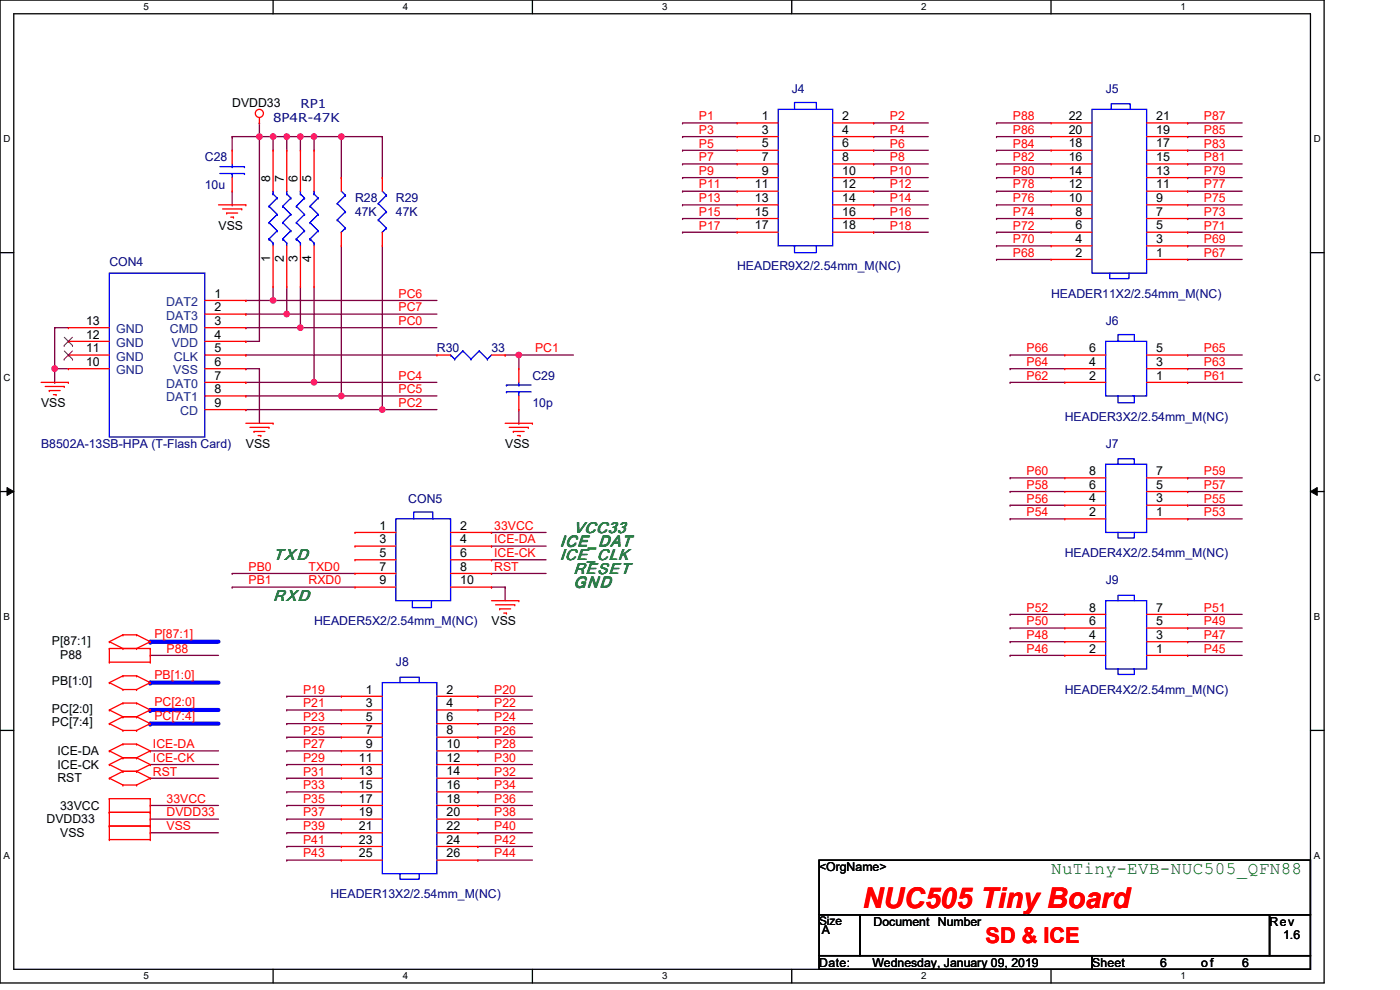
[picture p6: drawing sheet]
<svg xmlns="http://www.w3.org/2000/svg" width="297mm" height="210mm" viewBox="0 0 297 210" stroke-linecap="round" stroke-linejoin="round" font-family="sans-serif">
<path d="M0 0h280.9v208.5h-280.9zM2.9 2.9h275.1v202.7h-275.1z" fill="none" stroke="#000" stroke-width=".28"/>
<g fill="#fff">
<path d="M30.4 .3h1.2v2.3h-1.2z"/>
<path d="M30.4 205.9h1.2v2.3h-1.2z"/>
</g>
<path d="M57.9 0v2.9M57.9 205.6v2.9" fill="none" stroke="#000" stroke-width=".28"/>
<g fill="#fff">
<path d="M85.4 .3h1.2v2.3h-1.2z"/>
<path d="M85.4 205.9h1.2v2.3h-1.2z"/>
</g>
<path d="M112.9 0v2.9M112.9 205.6v2.9" fill="none" stroke="#000" stroke-width=".28"/>
<g fill="#fff">
<path d="M140.4 .3h1.2v2.3h-1.2z"/>
<path d="M140.4 205.9h1.2v2.3h-1.2z"/>
</g>
<path d="M168 0v2.9M168 205.6v2.9" fill="none" stroke="#000" stroke-width=".28"/>
<g fill="#fff">
<path d="M195.5 .3h1.1v2.3h-1.1z"/>
<path d="M195.5 205.9h1.1v2.3h-1.1z"/>
</g>
<path d="M223 0v2.9M223 205.6v2.9" fill="none" stroke="#000" stroke-width=".28"/>
<g fill="#fff">
<path d="M250.5 .3h1.1v2.3h-1.1z"/>
<path d="M250.5 205.9h1.1v2.3h-1.1z"/>
<path d="M.8 28.3h1.5v2.3h-1.5z"/>
<path d="M278.7 28.3h1.5v2.3h-1.5z"/>
<path d="M.8 78.9h1.5v2.3h-1.5z"/>
<path d="M278.7 78.9h1.5v2.3h-1.5z"/>
</g>
<path d="M0 53.6h2.9M278 53.6h2.9" fill="none" stroke="#000" stroke-width=".28"/>
<g fill="#fff">
<path d="M.8 129.6h1.3v2.3h-1.3z"/>
<path d="M278.7 129.6h1.4v2.3h-1.4z"/>
</g>
<path d="M0 104.3h2.9M278 104.3h2.9" fill="none" stroke="#000" stroke-width=".28"/>
<path d="M1.5 103.4l1.4 .9-1.4 .8zM278 104.3l1.4-.9v1.7z" fill="#000"/>
<path d="M1.5 103.4l1.4 .9-1.4 .8zM278 104.3l1.4-.9v1.7z" fill="none" stroke="#000" stroke-width=".21"/>
<g fill="#fff">
<path d="M.7 180.3h1.5v2.3h-1.5z"/>
<path d="M278.7 180.3h1.4v2.3h-1.4z"/>
</g>
<path d="M0 154.9h2.9M278 154.9h2.9" fill="none" stroke="#000" stroke-width=".28"/>
<path d="M52.2 78.2h.1M52.2 75.3h.1M52.2 78.2h2.8M52.2 75.3h40.5M55 78.2h.1M55 78.2v11.6M57.9 63.7h.1M57.9 63.7h34.8" fill="none" stroke="#800040" stroke-width=".28"/>
<circle cx="57.9" cy="63.7" r=".57" fill="#f0f"/>
<circle cx="57.9" cy="63.7" r=".57" fill="none" stroke="#f0f" stroke-width=".28"/>
<path d="M81.1 86.9h.1M81.1 86.9h11.6" fill="none" stroke="#800040" stroke-width=".28"/>
<circle cx="81.1" cy="86.9" r=".57" fill="#f0f"/>
<circle cx="81.1" cy="86.9" r=".57" fill="none" stroke="#f0f" stroke-width=".28"/>
<path d="M63.7 69.5h.1M63.7 69.5h29" fill="none" stroke="#800040" stroke-width=".28"/>
<circle cx="63.7" cy="69.5" r=".57" fill="#f0f"/>
<circle cx="63.7" cy="69.5" r=".57" fill="none" stroke="#f0f" stroke-width=".28"/>
<path d="M60.8 66.6h.1M60.8 66.6h31.9" fill="none" stroke="#800040" stroke-width=".28"/>
<circle cx="60.8" cy="66.6" r=".57" fill="#f0f"/>
<circle cx="60.8" cy="66.6" r=".57" fill="none" stroke="#f0f" stroke-width=".28"/>
<path d="M66.6 81.1h.1M66.6 81.1h26.1" fill="none" stroke="#800040" stroke-width=".28"/>
<circle cx="66.6" cy="81.1" r=".57" fill="#f0f"/>
<circle cx="66.6" cy="81.1" r=".57" fill="none" stroke="#f0f" stroke-width=".28"/>
<path d="M110.1 75.3h.1M110.1 75.3h11.5" fill="none" stroke="#800040" stroke-width=".28"/>
<circle cx="110" cy="75.3" r=".57" fill="#f0f"/>
<circle cx="110" cy="75.3" r=".57" fill="none" stroke="#f0f" stroke-width=".28"/>
<path d="M31.9 150.6h14.5" fill="none" stroke="#00f" stroke-width=".87"/>
<circle cx="31.9" cy="150.6" r=".43" fill="#00f"/>
<path d="M31.9 144.8h14.5" fill="none" stroke="#00f" stroke-width=".87"/>
<circle cx="31.9" cy="144.8" r=".43" fill="#00f"/>
<path d="M31.9 153.5h14.5" fill="none" stroke="#00f" stroke-width=".87"/>
<circle cx="31.9" cy="153.5" r=".43" fill="#00f"/>
<path d="M57.9 29h.1M57.9 29v2.9M63.7 29h.1M63.7 29v2.9M52.2 72.4h.1M52.2 72.4h2.8M31.9 159.3h.1M31.9 159.3h14.5M31.9 176.7h.1M31.9 173.8h.1M31.9 176.7h14.5M31.9 173.8h14.5" fill="none" stroke="#800040" stroke-width=".28"/>
<circle cx="63.7" cy="29" r=".57" fill="#f0f"/>
<circle cx="63.7" cy="29" r=".57" fill="none" stroke="#f0f" stroke-width=".28"/>
<path d="M11.6 69.5h.1M11.6 78.2h.1M11.6 69.5h2.9M11.6 69.5v11.6M11.6 78.2h2.9M11.6 81.1h.1" fill="none" stroke="#800040" stroke-width=".28"/>
<circle cx="11.6" cy="78.2" r=".57" fill="#f0f"/>
<circle cx="11.6" cy="78.2" r=".57" fill="none" stroke="#f0f" stroke-width=".28"/>
<g fill="none" stroke="#800040" stroke-width=".28">
<path d="M72.4 29h8.7M81.1 29h.1M52.2 63.7h.1M52.2 66.6h.1M52.2 69.5h.1M52.2 63.7h5.7M52.2 66.6h8.6M52.2 69.5h11.5M57.9 63.7h.1M57.9 60.8v2.9M60.8 66.6h.1M60.8 60.8v5.8"/>
<path d="M63.7 69.5h.1M63.7 60.8v8.7M66.6 60.8v20.3M52.2 81.1h.1M52.2 81.1h14.4M66.6 81.1h.1M72.4 84h.1M72.4 84h20.3"/>
</g>
<circle cx="72.4" cy="29" r=".57" fill="#f0f"/>
<circle cx="72.4" cy="29" r=".57" fill="none" stroke="#f0f" stroke-width=".28"/>
<path d="M66.6 29h.1M66.6 29h5.8" fill="none" stroke="#800040" stroke-width=".28"/>
<circle cx="66.6" cy="29" r=".57" fill="#f0f"/>
<circle cx="66.6" cy="29" r=".57" fill="none" stroke="#f0f" stroke-width=".28"/>
<path d="M60.8 29h.1M60.8 29h2.9" fill="none" stroke="#800040" stroke-width=".28"/>
<circle cx="60.8" cy="29" r=".57" fill="#f0f"/>
<circle cx="60.8" cy="29" r=".57" fill="none" stroke="#f0f" stroke-width=".28"/>
<path d="M55 29h.1M55 29v43.4" fill="none" stroke="#800040" stroke-width=".28"/>
<circle cx="55" cy="29" r=".57" fill="#f0f"/>
<circle cx="55" cy="29" r=".57" fill="none" stroke="#f0f" stroke-width=".28"/>
<path d="M57.9 29h.1M57.9 29h2.9M66.6 29h.1M66.6 29v2.9M81.1 37.7h.1M81.1 29v8.7" fill="none" stroke="#800040" stroke-width=".28"/>
<circle cx="57.9" cy="29" r=".57" fill="#f0f"/>
<circle cx="57.9" cy="29" r=".57" fill="none" stroke="#f0f" stroke-width=".28"/>
<path d="M55 29h.1M55 26.1h.1M55 29h2.9M55 26.1v2.9M60.8 29h.1M60.8 29v2.9M63.7 29h.1M63.7 29h2.9M72.4 37.7h.1M72.4 29v8.7M72.4 52.2v31.8M72.4 84h.1" fill="none" stroke="#800040" stroke-width=".28"/>
<circle cx="72.4" cy="84" r=".57" fill="#f0f"/>
<circle cx="72.4" cy="84" r=".57" fill="none" stroke="#f0f" stroke-width=".28"/>
<g fill="none" stroke="#800040" stroke-width=".28">
<path d="M49.3 29h.1M49.3 29v2.9M49.3 29h5.7M55 29h.1M49.3 43.5h.1M49.3 40.6v2.9M81.1 52.2v34.7M107.2 75.3h.1M107.2 75.3h2.9M110.1 75.3h.1M110.1 75.3v2.9M52.2 84h.1"/>
<path d="M52.2 86.9h.1M52.2 84h20.2M52.2 86.9h28.9M81.1 86.9h.1M110.1 89.8h.1M110.1 86.9v2.9M104.3 118.7h.1M104.3 115.8h.1M104.3 112.9h.1M104.3 118.7h11.5M104.3 115.8h11.5M104.3 112.9h11.5"/>
<path d="M49.3 124.5h.1M49.3 121.6h.1M49.3 124.5h26M49.3 121.6h26M104.3 124.5h.1M104.3 121.6h.1M104.3 124.5h2.9M104.3 121.6h11.5M107.2 124.5h.1M107.2 124.5v2.9"/>
</g>
<path d="M31.9 136.1h14.5" fill="none" stroke="#00f" stroke-width=".87"/>
<circle cx="31.9" cy="136.1" r=".43" fill="#00f"/>
<g fill="none" stroke="#800040" stroke-width=".28">
<path d="M144.8 26.1h.1M144.8 29h.1M144.8 31.9h.1M144.8 34.8h.1M144.8 37.7h.1M144.8 26.1h11.6M144.8 29h11.6M144.8 31.9h11.6M144.8 34.8h11.6M144.8 37.7h11.6M185.3 26.1h.1M185.3 29h.1"/>
<path d="M185.3 31.9h.1M185.3 34.8h.1M185.3 37.7h.1M185.3 26.1h11.6M185.3 29h11.6M185.3 31.9h11.6M185.3 34.8h11.6M185.3 37.7h11.6M211.4 37.7h.1M211.4 34.8h.1M211.4 31.9h.1M211.4 29h.1"/>
<path d="M211.4 26.1h.1M211.4 26.1h11.6M211.4 29h11.6M211.4 31.9h11.6M211.4 34.8h11.6M211.4 37.7h11.6M251.9 37.7h.1M251.9 34.8h.1M251.9 31.9h.1M251.9 29h.1M251.9 26.1h.1M251.9 26.1h11.6"/>
<path d="M251.9 29h11.6M251.9 31.9h11.6M251.9 34.8h11.6M251.9 37.7h11.6M144.8 40.6h.1M144.8 43.5h.1M144.8 46.4h.1M144.8 49.3h.1M144.8 40.6h11.6M144.8 43.5h11.6M144.8 46.4h11.6M144.8 49.3h11.6"/>
<path d="M185.3 40.6h.1M185.3 43.5h.1M185.3 46.4h.1M185.3 49.3h.1M185.3 40.6h11.6M185.3 43.5h11.6M185.3 46.4h11.6M185.3 49.3h11.6M211.4 55h.1M211.4 52.2h.1M211.4 49.3h.1M211.4 46.4h.1"/>
<path d="M211.4 43.5h.1M211.4 40.6h.1M211.4 40.6h11.6M211.4 43.5h11.6M211.4 46.4h11.6M211.4 49.3h11.6M211.4 55h11.6M211.4 52.2h11.6M251.9 55h.1M251.9 52.2h.1M251.9 49.3h.1M251.9 46.4h.1"/>
<path d="M251.9 43.5h.1M251.9 40.6h.1M251.9 40.6h11.6M251.9 43.5h11.6M251.9 46.4h11.6M251.9 49.3h11.6M251.9 55h11.6M251.9 52.2h11.6M214.3 78.2h.1M214.3 75.3h.1M214.3 78.2h11.6M214.3 75.3h11.6"/>
<path d="M251.9 78.2h.1M251.9 75.3h.1M251.9 78.2h11.6M251.9 75.3h11.6M214.3 81.1h.1M214.3 81.1h11.6M251.9 81.1h.1M251.9 81.1h11.6M214.3 110.1h.1M214.3 107.2h.1M214.3 104.3h.1M214.3 101.4h.1"/>
<path d="M214.3 110.1h11.6M214.3 107.2h11.6M214.3 104.3h11.6M214.3 101.4h11.6M251.9 110.1h.1M251.9 107.2h.1M251.9 104.3h.1M251.9 101.4h.1M251.9 110.1h11.6M251.9 107.2h11.6M251.9 104.3h11.6M251.9 101.4h11.6"/>
<path d="M31.9 139h.1M31.9 139h14.5M214.3 139h.1M214.3 136.1h.1M214.3 133.2h.1M214.3 130.3h.1M214.3 139h11.6M214.3 136.1h11.6M214.3 133.2h11.6M214.3 130.3h11.6M251.9 139h.1M251.9 136.1h.1"/>
<path d="M251.9 133.2h.1M251.9 130.3h.1M251.9 139h11.6M251.9 136.1h11.6M251.9 133.2h11.6M251.9 130.3h11.6M60.8 147.7h.1M60.8 150.6h.1M60.8 153.5h.1M60.8 156.4h.1M60.8 159.3h.1M60.8 147.7h11.6"/>
<path d="M60.8 150.6h11.6M60.8 153.5h11.6M60.8 156.4h11.6M60.8 159.3h11.6M101.4 147.7h.1M101.4 150.6h.1M101.4 153.5h.1M101.4 156.4h.1M101.4 159.3h.1M101.4 147.7h11.5M101.4 150.6h11.5M101.4 153.5h11.5"/>
<path d="M101.4 156.4h11.5M101.4 159.3h11.5M31.9 162.2h.1M31.9 165.1h.1M31.9 170.9h.1M31.9 162.2h14.5M31.9 165.1h14.5M31.9 170.9h14.5M60.8 162.2h.1M60.8 165.1h.1M60.8 168h.1M60.8 170.9h.1"/>
<path d="M60.8 173.8h.1M60.8 176.7h.1M60.8 179.6h.1M60.8 162.2h11.6M60.8 165.1h11.6M60.8 170.9h11.6M60.8 168h11.6M60.8 173.8h11.6M60.8 176.7h11.6M60.8 179.6h11.6M101.4 162.2h.1M101.4 165.1h.1"/>
<path d="M101.4 168h.1M101.4 170.9h.1M101.4 173.8h.1M101.4 176.7h.1M101.4 179.6h.1M101.4 162.2h11.5M101.4 165.1h11.5M101.4 170.9h11.5M101.4 168h11.5M101.4 173.8h11.5M101.4 176.7h11.5M101.4 179.6h11.5"/>
<path d="M60.8 182.5h.1M60.8 182.5h11.6M101.4 182.5h.1M101.4 182.5h11.5"/>
</g>
<g fill="none" stroke="#f00" stroke-width=".28">
<path d="M49.3 31.9h.1M49.3 31.9v2.9M49.3 37.7v2.9M55 26.1h.1M55 24.9v1.2M57.9 31.9h.1M57.9 31.9v8.7M60.8 31.9h.1M60.8 31.9v8.7M63.7 31.9h.1M63.7 31.9v8.7M66.6 31.9h.1"/>
<path d="M66.6 31.9v8.7M72.4 37.7h.1M72.4 37.7v2.9M81.1 37.7h.1M81.1 37.7v2.9M156.4 26.1h.1M156.4 29h.1M156.4 31.9h.1M156.4 34.8h.1M156.4 37.7h.1M156.4 37.7h8.7M156.4 34.8h8.7"/>
<path d="M156.4 31.9h8.7M156.4 29h8.7M156.4 26.1h8.7M176.7 37.7h8.6M176.7 34.8h8.6M176.7 31.9h8.6M176.7 29h8.6M176.7 26.1h8.6M185.3 26.1h.1M185.3 29h.1M185.3 31.9h.1M185.3 34.8h.1"/>
<path d="M185.3 37.7h.1M223 37.7h.1M223 34.8h.1M223 31.9h.1M223 29h.1M223 26.1h.1M223 37.7h8.7M223 34.8h8.7M223 31.9h8.7M223 29h8.7M223 26.1h8.7M243.2 37.7h8.7"/>
<path d="M243.2 34.8h8.7M243.2 31.9h8.7M243.2 29h8.7M243.2 26.1h8.7M251.9 37.7h.1M251.9 34.8h.1M251.9 31.9h.1M251.9 29h.1M251.9 26.1h.1M46.4 43.5h5.8M47.2 44.3h4.1M48.1 45.2h.1"/>
<path d="M48.1 45.2h2.3M49 46.1h.5M49.3 40.6h.1M49.5 46.1h.1M51.3 44.3h.1M52.2 43.5h.1M57.9 52.2v8.6M60.8 52.2v8.6M63.7 52.2v8.6M66.6 52.2v8.6M72.4 52.2h.1M72.4 49.3v2.9"/>
<path d="M81.1 52.2h.1M81.1 49.3v2.9M156.4 40.6h.1M156.4 43.5h.1M156.4 46.4h.1M156.4 49.3h.1M156.4 43.5h8.7M156.4 49.3h8.7M156.4 46.4h8.7M156.4 40.6h8.7M176.7 43.5h8.6M176.7 49.3h8.6"/>
<path d="M176.7 46.4h8.6M176.7 40.6h8.6M185.3 40.6h.1M185.3 43.5h.1M185.3 46.4h.1M185.3 49.3h.1M223 55h.1M223 52.2h.1M223 49.3h.1M223 46.4h.1M223 43.5h.1M223 40.6h.1"/>
<path d="M223 43.5h8.7M223 55h8.7M223 52.2h8.7M223 49.3h8.7M223 46.4h8.7M223 40.6h8.7M243.2 43.5h8.7M243.2 55h8.7M243.2 52.2h8.7M243.2 49.3h8.7M243.2 46.4h8.7M243.2 40.6h8.7"/>
<path d="M251.9 55h.1M251.9 52.2h.1M251.9 49.3h.1M251.9 46.4h.1M251.9 43.5h.1M251.9 40.6h.1M14.5 78.2h.1M14.5 75.3h.1M14.5 72.4h.1M14.5 69.5h.1M14.5 75.3h8.7M14.5 78.2h8.7"/>
<path d="M14.5 69.5h8.7M14.5 72.4h8.7M43.5 75.3h8.7M43.5 78.2h8.7M43.5 63.7h8.7M43.5 66.6h8.7M43.5 69.5h8.7M43.5 72.4h8.7M52.2 63.7h.1M52.2 66.6h.1M52.2 69.5h.1M52.2 72.4h.1"/>
<path d="M52.2 75.3h.1M52.2 78.2h.1M57.9 60.8h.1M60.8 60.8h.1M63.7 60.8h.1M66.6 60.8h.1M92.7 75.3h.1M92.7 75.3h2.9M104.3 75.3h2.9M107.2 75.3h.1M110.1 78.2h.1M110.1 78.2v2.9"/>
<path d="M225.9 78.2h.1M225.9 75.3h.1M225.9 75.3h8.7M225.9 78.2h8.7M243.2 75.3h8.7M243.2 78.2h8.7M251.9 78.2h.1M251.9 75.3h.1M8.7 81.1h5.8M9.6 82h4M10.5 82.8h.1M10.5 82.8h2.3"/>
<path d="M11.3 83.7h.6M11.9 83.7h.1M13.6 82h.1M14.5 81.1h.1M43.5 81.1h8.7M43.5 84h8.7M43.5 86.9h8.7M52.2 81.1h.1M52.2 84h.1M52.2 86.9h.1M52.2 89.8h5.7M53 90.7h4.1"/>
<path d="M53.9 91.5h.1M53.9 91.5h2.3M54.8 92.4h.5M55.3 92.4h.1M57.1 90.7h.1M57.9 89.8h.1M107.2 89.8h5.7M108 90.7h4.1M108.9 91.5h.1M108.9 91.5h2.3M109.8 92.4h.5M110.1 86.9h.1"/>
<path d="M110.1 84v2.9M110.3 92.4h.1M112.1 90.7h.1M112.9 89.8h.1M225.9 81.1h.1M225.9 81.1h8.7M243.2 81.1h8.7M251.9 81.1h.1M75.3 112.9h.1M75.3 115.8h.1M75.3 118.7h.1M75.3 112.9h8.7"/>
<path d="M75.3 115.8h8.7M75.3 118.7h8.7M95.6 112.9h8.7M95.6 115.8h8.7M95.6 118.7h8.7M104.3 112.9h.1M104.3 115.8h.1M104.3 118.7h.1M225.9 110.1h.1M225.9 107.2h.1M225.9 104.3h.1M225.9 101.4h.1"/>
<path d="M225.9 110.1h8.7M225.9 107.2h8.7M225.9 104.3h8.7M225.9 101.4h8.7M243.2 110.1h8.7M243.2 107.2h8.7M243.2 104.3h8.7M243.2 101.4h8.7M251.9 110.1h.1M251.9 107.2h.1M251.9 104.3h.1M251.9 101.4h.1"/>
<path d="M23.2 136.1h.1M23.2 137.6h.1M23.2 137.6v2.9M23.2 137.6h8.7M23.2 136.1l2.9 1.5M26.1 134.7h.1M26.1 137.6h.1M26.1 134.7l-2.9 1.4M26.1 134.7h2.9M29 134.7h.1M29 137.6h.1M29 134.7l2.9 1.4"/>
<path d="M31.9 136.1h.1M31.9 137.6h.1M31.9 137.6v2.9M31.9 136.1l-2.9 1.5M75.3 121.6h.1M75.3 124.5h.1M75.3 121.6h8.7M75.3 124.5h8.7M95.6 121.6h8.7M95.6 124.5h8.7M104.3 121.6h.1M104.3 124.5h.1"/>
<path d="M104.3 127.4h5.8M105.1 128.3h4.1M106 129.2h.1M106 129.2h2.3M106.9 130h.5M107.4 130h.1M109.2 128.3h.1M110.1 127.4h.1M225.9 139h.1M225.9 136.1h.1M225.9 133.2h.1M225.9 130.3h.1"/>
<path d="M225.9 139h8.7M225.9 136.1h8.7M225.9 133.2h8.7M225.9 130.3h8.7M243.2 139h8.7M243.2 136.1h8.7M243.2 133.2h8.7M243.2 130.3h8.7M251.9 139h.1M251.9 136.1h.1M251.9 133.2h.1M251.9 130.3h.1"/>
<path d="M23.2 150.6h.1M23.2 144.8h.1M23.2 153.5h.1M23.2 159.3h.1M23.2 140.5h.1M23.2 150.6l2.9 1.4M23.2 144.8l2.9 1.5M23.2 153.5l2.9 1.4M23.2 159.3l2.9 1.4M23.2 140.5h8.7M26.1 149.1h.1M26.1 152h.1"/>
<path d="M26.1 143.4h.1M26.1 146.3h.1M26.1 154.9h.1M26.1 157.8h.1M26.1 149.1l-2.9 1.5M26.1 149.1h2.9M26.1 152h2.9M26.1 143.4l-2.9 1.4M26.1 143.4h2.9M26.1 146.3h2.9M26.1 152l-2.9 1.5M26.1 154.9h2.9"/>
<path d="M26.1 157.8l-2.9 1.5M26.1 157.8h2.9M29 149.1h.1M29 152h.1M29 143.4h.1M29 146.3h.1M29 154.9h.1M29 157.8h.1M29 149.1l2.9 1.5M29 143.4l2.9 1.4M29 152l2.9 1.5M29 157.8l2.9 1.5"/>
<path d="M31.9 150.6h.1M31.9 144.8h.1M31.9 153.5h.1M31.9 159.3h.1M31.9 140.5h.1M31.9 150.6l-2.9 1.4M31.9 144.8l-2.9 1.5M31.9 153.5l-2.9 1.4M31.9 159.3l-2.9 1.4M72.4 147.7h.1M72.4 150.6h.1M72.4 153.5h.1"/>
<path d="M72.4 156.4h.1M72.4 159.3h.1M72.4 147.7h8.7M72.4 150.6h8.7M72.4 153.5h8.7M72.4 156.4h8.7M72.4 159.3h8.7M92.7 147.7h8.7M92.7 150.6h8.7M92.7 153.5h8.7M92.7 156.4h8.7M92.7 159.3h8.7"/>
<path d="M101.4 147.7h.1M101.4 150.6h.1M101.4 153.5h.1M101.4 156.4h.1M101.4 159.3h.1M23.2 178.1h.1M23.2 175.2h.1M23.2 172.3h.1M23.2 162.2h.1M23.2 165.1h.1M23.2 169.4h.1M23.2 175.2h8.7"/>
<path d="M23.2 178.1h8.7M23.2 169.4v8.7M23.2 172.3h8.7M23.2 162.2l2.9 1.4M23.2 165.1l2.9 1.4M23.2 169.4h8.7M26.1 160.7h.1M26.1 163.6h.1M26.1 166.5h.1M26.1 160.7h2.9M26.1 160.7l-2.9 1.5M26.1 163.6h2.9"/>
<path d="M26.1 163.6l-2.9 1.5M26.1 166.5h2.9M29 160.7h.1M29 163.6h.1M29 166.5h.1M29 160.7l2.9 1.5M29 163.6l2.9 1.5M31.9 175.2h.1M31.9 178.1h.1M31.9 172.3h.1M31.9 162.2h.1M31.9 165.1h.1"/>
<path d="M31.9 169.4h.1M31.9 169.4v8.7M31.9 162.2l-2.9 1.4M31.9 165.1l-2.9 1.4M72.4 162.2h.1M72.4 165.1h.1M72.4 168h.1M72.4 170.9h.1M72.4 173.8h.1M72.4 176.7h.1M72.4 179.6h.1M72.4 162.2h8.7"/>
<path d="M72.4 165.1h8.7M72.4 168h8.7M72.4 170.9h8.7M72.4 173.8h8.7M72.4 176.7h8.7M72.4 179.6h8.7M92.7 162.2h8.7M92.7 165.1h8.7M92.7 168h8.7M92.7 170.9h8.7M92.7 173.8h8.7M92.7 176.7h8.7"/>
<path d="M92.7 179.6h8.7M101.4 162.2h.1M101.4 165.1h.1M101.4 168h.1M101.4 170.9h.1M101.4 173.8h.1M101.4 176.7h.1M101.4 179.6h.1M72.4 182.5h.1M72.4 182.5h8.7M92.7 182.5h8.7M101.4 182.5h.1"/>
<circle cx="55" cy="24.1" r=".86"/>
</g>
<path d="M173.8 182.5h104.2v11.5h-104.2zM173.8 194h8.7v8.7h-8.7zM182.5 194h86.8v8.7h-86.8zM269.3 194h8.7v8.7h-8.7zM173.8 202.7h57.9v2.9h-57.9zM231.7 202.7h46.3v2.9h-46.3z" fill="none" stroke="#000" stroke-width=".28"/>
<g fill="none" stroke="#00f" stroke-width=".28">
<path d="M46.7 36.8h5.2M46.7 35.3h5.2M49.3 35.3h.1M49.3 36.8h.1M49.3 34.8v.5M49.3 36.8v.9M51.9 36.8h.1M51.9 35.3h.1M165.1 23.2h11.6v29h-11.6zM168.6 23.2v-1.5h4.6v1.5M231.7 23.2h11.5v34.7h-11.5zM235.7 23.2v-1.2h4.1v1.2"/>
<path d="M23.2 57.9h20.3v34.8h-20.3zM57.1 50.7h.1M57.1 47.2h.1M57.1 43.8h.1M57.1 50.7l.8 .9M57.1 47.2l1.7 1.8M57.1 43.8l1.7 1.7M57.9 51.6h.1M57.9 41.1h.1M57.9 40.6h.1M57.9 40.6v.5M57.9 51.6v.6"/>
<path d="M57.9 41.1l.9 .9M58.8 49h.1M58.8 45.5h.1M58.8 42h.1M58.8 49l-1.7 1.7M58.8 45.5l-1.7 1.7M58.8 42l-1.7 1.8M60 50.7h.1M60 47.2h.1M60 43.8h.1M60 50.7l.8 .9M60 47.2l1.7 1.8"/>
<path d="M60 43.8l1.7 1.7M60.8 51.6h.1M60.8 41.1h.1M60.8 40.6h.1M60.8 40.6v.5M60.8 51.6v.6M60.8 41.1l.9 .9M61.7 49h.1M61.7 45.5h.1M61.7 42h.1M61.7 49l-1.7 1.7M61.7 45.5l-1.7 1.7"/>
<path d="M61.7 42l-1.7 1.8M62.9 50.7h.1M62.9 47.2h.1M62.9 43.8h.1M62.9 50.7l.2 .3M62.9 50.7l.8 .9M62.9 47.2l1.7 1.8M62.9 43.8l1.7 1.7M63.7 51.6h.1M63.7 41.1h.1M63.7 40.6h.1M63.7 40.6v.5"/>
<path d="M63.7 51.6v.6M63.7 41.1l.9 .9M64.6 49h.1M64.6 45.5h.1M64.6 42h.1M64.6 49l-1.7 1.7M64.6 45.5l-1.7 1.7M64.6 42l-1.7 1.8M65.8 50.7h.1M65.8 47.2h.1M65.8 43.8h.1M65.8 50.7l.2 .3"/>
<path d="M65.8 50.7l.8 .9M65.8 47.2l1.7 1.8M65.8 43.8l1.7 1.7M66.6 51.6h.1M66.6 41.1h.1M66.6 40.6h.1M66.6 40.6v.5M66.6 51.6v.6M66.6 41.1l.9 .9M67.5 49h.1M67.5 45.5h.1M67.5 42h.1"/>
<path d="M67.5 49l-1.7 1.7M67.5 45.5l-1.7 1.7M67.5 42l-1.7 1.8M71.5 43.2h.1M71.5 46.7h.1M71.5 43.2l1.8 1.7M71.5 46.7l1.8 1.7M72.4 49.3h.1M72.4 40.6l.9 .8M73.3 41.4h.1M73.3 44.9h.1M73.3 48.4h.1"/>
<path d="M73.3 41.4l-1.8 1.8M73.3 44.9l-1.8 1.8M73.3 48.4l-.9 .9M80.2 43.2h.1M80.2 46.7h.1M80.2 43.2l1.8 1.7M80.2 46.7l1.8 1.7M81.1 49.3h.1M81.1 40.6l.9 .8M82 41.4h.1M82 44.9h.1M82 48.4h.1"/>
<path d="M82 41.4l-1.8 1.8M82 44.9l-1.8 1.8M82 48.4l-.9 .9M168.6 52.2v1.4h4.6v-1.4M235.4 57.9v1.2h4.1v-1.2M95.6 75.3h.1M95.6 75.3l.9 .9M96.5 76.2h.1M98.2 74.4h.1M98.2 74.4l1.7 1.8M98.2 74.4l-1.7 1.8M99.9 76.2h.1"/>
<path d="M101.7 74.4h.1M101.7 74.4l1.7 1.8M101.7 74.4l-1.8 1.8M103.4 76.2h.1M104.3 75.3l-.9 .9M234.6 72.4h8.6v11.6h-8.6zM237.5 72.4h-.3v-1.4h3.4v1.4M107.4 83.1h.1M107.4 81.7h.1M107.4 83.1h5.3M107.4 81.7h5.3M110.1 81.7h.1"/>
<path d="M110.1 83.1h.1M110.1 81.1v.6M110.1 83.1v.9M234.6 98.5h8.6v14.4h-8.6zM237.2 84v1.4h3.4v-1.4h-.2M237.2 98.5v-1.2h3.4v1.2M84 110.1h11.6v17.3h-11.6zM87.8 110.1v-1.5h4v1.5M237.2 112.9v1.2h3.4v-1.2M87.5 127.4v1.5h4v-1.5M234.6 127.4h8.6v14.5h-8.6zM237.2 127.4v-1.1h3.4v1.1"/>
<path d="M81.1 144.8h11.6v40.5h-11.6zM84.9 144.8v-1.2h4v1.2M237.2 141.9v1.2h3.4v-1.2M84.9 185.3v1.2h4v-1.2"/>
</g>
<path d="M13.6 76.2h.1M13.6 73.3h.1M13.6 74.4l1.8 1.8M13.6 71.5l1.8 1.8M15.4 74.4l-1.8 1.8M15.4 71.5l-1.8 1.8M15.4 76.2h.1M15.4 73.3h.1" fill="none" stroke="#804000" stroke-width=".21"/>
<circle cx="57.9" cy="63.7" r=".57" fill="#f0f"/>
<circle cx="57.9" cy="63.7" r=".57" fill="none" stroke="#f0f" stroke-width=".28"/>
<circle cx="81.1" cy="86.9" r=".57" fill="#f0f"/>
<circle cx="81.1" cy="86.9" r=".57" fill="none" stroke="#f0f" stroke-width=".28"/>
<circle cx="63.7" cy="69.5" r=".57" fill="#f0f"/>
<circle cx="63.7" cy="69.5" r=".57" fill="none" stroke="#f0f" stroke-width=".28"/>
<circle cx="60.8" cy="66.6" r=".57" fill="#f0f"/>
<circle cx="60.8" cy="66.6" r=".57" fill="none" stroke="#f0f" stroke-width=".28"/>
<circle cx="66.6" cy="81.1" r=".57" fill="#f0f"/>
<circle cx="66.6" cy="81.1" r=".57" fill="none" stroke="#f0f" stroke-width=".28"/>
<circle cx="110" cy="75.3" r=".57" fill="#f0f"/>
<circle cx="110" cy="75.3" r=".57" fill="none" stroke="#f0f" stroke-width=".28"/>
<circle cx="63.7" cy="29" r=".57" fill="#f0f"/>
<circle cx="63.7" cy="29" r=".57" fill="none" stroke="#f0f" stroke-width=".28"/>
<circle cx="11.6" cy="78.2" r=".57" fill="#f0f"/>
<circle cx="11.6" cy="78.2" r=".57" fill="none" stroke="#f0f" stroke-width=".28"/>
<circle cx="72.4" cy="29" r=".57" fill="#f0f"/>
<circle cx="72.4" cy="29" r=".57" fill="none" stroke="#f0f" stroke-width=".28"/>
<circle cx="66.6" cy="29" r=".57" fill="#f0f"/>
<circle cx="66.6" cy="29" r=".57" fill="none" stroke="#f0f" stroke-width=".28"/>
<circle cx="60.8" cy="29" r=".57" fill="#f0f"/>
<circle cx="60.8" cy="29" r=".57" fill="none" stroke="#f0f" stroke-width=".28"/>
<circle cx="55" cy="29" r=".57" fill="#f0f"/>
<circle cx="55" cy="29" r=".57" fill="none" stroke="#f0f" stroke-width=".28"/>
<circle cx="57.9" cy="29" r=".57" fill="#f0f"/>
<circle cx="57.9" cy="29" r=".57" fill="none" stroke="#f0f" stroke-width=".28"/>
<circle cx="72.4" cy="84" r=".57" fill="#f0f"/>
<circle cx="72.4" cy="84" r=".57" fill="none" stroke="#f0f" stroke-width=".28"/>
<text font-size="6.1" fill="#f00" x="183" y="192.6">NUC505 Tiny Board</text>
<text font-size="4.6" fill="#f00" x="209.1" y="200">SD &amp; ICE</text>
<text font-size="3.7" fill="#008000" x="223" y="185.4">NuTiny-EVB-NUC505_QFN88</text>
<g font-size="3.4" fill="#008000">
<text x="121.7" y="113">VCC33</text>
<text x="58" y="118.8">TXD</text>
<text x="118.8" y="115.9">ICE_DAT</text>
<text x="118.8" y="118.8">ICE_CLK</text>
<text x="121.7" y="121.7">RESET</text>
<text x="121.7" y="124.6">GND</text>
<text x="58" y="127.5">RXD</text>
</g>
<g font-size="2.6">
<text x="49.3" y="22.6">DVDD33</text>
<text x="161.6" y="25.5">1</text>
<text x="161.6" y="28.4">3</text>
<text x="178.7" y="25.5">2</text>
<text x="178.7" y="28.4">4</text>
<text x="226.7" y="28.4">20</text>
<text x="226.7" y="25.5">22</text>
<text x="245.3" y="28.4">19</text>
<text x="245.3" y="25.5">21</text>
<text x="161.6" y="31.3">5</text>
<text x="161.6" y="34.2">7</text>
<text x="178.7" y="31.3">6</text>
<text x="178.7" y="34.2">8</text>
<text x="226.7" y="34.2">16</text>
<text x="226.7" y="31.3">18</text>
<text x="245.3" y="34.2">15</text>
<text x="245.3" y="31.3">17</text>
<text x="57.3" y="38.5" transform="rotate(-90 57.3 38.5)">8</text>
<text x="60.2" y="38.5" transform="rotate(-90 60.2 38.5)">7</text>
<text x="63.1" y="38.5" transform="rotate(-90 63.1 38.5)">6</text>
<text x="66" y="38.5" transform="rotate(-90 66 38.5)">5</text>
<text x="160.1" y="40">11</text>
<text x="161.6" y="37.1">9</text>
<text x="178.7" y="37.1">10</text>
<text x="178.7" y="40">12</text>
<text x="226.7" y="40">12</text>
<text x="226.7" y="37.1">14</text>
<text x="245.3" y="40">11</text>
<text x="245.3" y="37.1">13</text>
<text x="160.1" y="42.9">13</text>
<text x="160.1" y="45.8">15</text>
<text x="178.7" y="42.9">14</text>
<text x="178.7" y="45.8">16</text>
<text x="226.7" y="42.9">10</text>
<text x="228.2" y="45.8">8</text>
<text x="245.3" y="45.8">7</text>
<text x="245.3" y="42.9">9</text>
<text x="46.4" y="48.7">VSS</text>
<text x="160.1" y="48.7">17</text>
<text x="178.7" y="48.7">18</text>
<text x="228.2" y="51.6">4</text>
<text x="228.2" y="48.7">6</text>
<text x="245.3" y="51.6">3</text>
<text x="245.3" y="48.7">5</text>
<text x="57.3" y="55.6" transform="rotate(-90 57.3 55.6)">1</text>
<text x="60.2" y="55.6" transform="rotate(-90 60.2 55.6)">2</text>
<text x="63.1" y="55.6" transform="rotate(-90 63.1 55.6)">3</text>
<text x="66" y="55.6" transform="rotate(-90 66 55.6)">4</text>
<text x="228.2" y="54.4">2</text>
<text x="245.3" y="54.4">1</text>
<text x="45.5" y="63.1">1</text>
<text x="18.2" y="71.8">12</text>
<text x="18.2" y="68.9">13</text>
<text x="45.5" y="66">2</text>
<text x="45.5" y="68.9">3</text>
<text x="45.5" y="71.8">4</text>
<text x="18.2" y="77.6">10</text>
<text x="18.2" y="74.7">11</text>
<text x="45.5" y="74.7">5</text>
<text x="45.5" y="77.6">6</text>
<text x="231.1" y="77.6">4</text>
<text x="231.1" y="74.7">6</text>
<text x="245.3" y="77.6">3</text>
<text x="245.3" y="74.7">5</text>
<text x="45.5" y="80.5">7</text>
<text x="45.5" y="83.4">8</text>
<text x="231.1" y="80.5">2</text>
<text x="245.3" y="80.5">1</text>
<text x="8.7" y="86.3">VSS</text>
<text x="45.5" y="86.3">9</text>
<text x="52.2" y="95">VSS</text>
<text x="107.2" y="95">VSS</text>
<text x="231.1" y="100.8">8</text>
<text x="245.3" y="100.8">7</text>
<text x="231.1" y="106.6">4</text>
<text x="231.1" y="103.7">6</text>
<text x="245.3" y="106.6">3</text>
<text x="245.3" y="103.7">5</text>
<text x="80.5" y="112.4">1</text>
<text x="97.6" y="112.4">2</text>
<text x="231.1" y="109.5">2</text>
<text x="245.3" y="109.5">1</text>
<text x="80.5" y="115.3">3</text>
<text x="80.5" y="118.2">5</text>
<text x="97.6" y="115.3">4</text>
<text x="97.6" y="118.2">6</text>
<text x="80.5" y="121.1">7</text>
<text x="80.5" y="124">9</text>
<text x="97.6" y="121.1">8</text>
<text x="97.6" y="124">10</text>
<text x="231.1" y="129.7">8</text>
<text x="245.3" y="129.7">7</text>
<text x="11" y="136.7">P[87:1]</text>
<text x="104.3" y="132.7">VSS</text>
<text x="231.1" y="135.5">4</text>
<text x="231.1" y="132.6">6</text>
<text x="245.3" y="135.5">3</text>
<text x="245.3" y="132.6">5</text>
<text x="12.8" y="139.9">P88</text>
<text x="231.1" y="138.4">2</text>
<text x="245.3" y="138.4">1</text>
<text x="11" y="145.4">PB[1:0]</text>
<text x="77.6" y="147.1">1</text>
<text x="94.7" y="147.1">2</text>
<text x="11" y="151.2">PC[2:0]</text>
<text x="11" y="154.1">PC[7:4]</text>
<text x="77.6" y="150">3</text>
<text x="77.6" y="152.9">5</text>
<text x="77.6" y="155.8">7</text>
<text x="94.7" y="150">4</text>
<text x="94.7" y="152.9">6</text>
<text x="94.7" y="155.8">8</text>
<text x="12.2" y="160.2">ICE-DA</text>
<text x="76.2" y="161.6">11</text>
<text x="77.6" y="158.7">9</text>
<text x="94.7" y="158.7">10</text>
<text x="94.7" y="161.6">12</text>
<text x="12.2" y="163.1">ICE-CK</text>
<text x="12.2" y="165.9">RST</text>
<text x="76.2" y="164.5">13</text>
<text x="76.2" y="167.4">15</text>
<text x="94.7" y="164.5">14</text>
<text x="94.7" y="167.4">16</text>
<text x="12.8" y="171.7">33VCC</text>
<text x="76.2" y="170.3">17</text>
<text x="76.2" y="173.2">19</text>
<text x="94.7" y="170.3">18</text>
<text x="94.7" y="173.2">20</text>
<text x="9.9" y="174.6">DVDD33</text>
<text x="12.8" y="177.5">VSS</text>
<text x="76.2" y="176.1">21</text>
<text x="76.2" y="179">23</text>
<text x="94.7" y="176.1">22</text>
<text x="94.7" y="179">24</text>
<text x="76.2" y="181.9">25</text>
<text x="94.7" y="181.9">26</text>
<text x="173.8" y="184.8">&lt;OrgName&gt;</text>
<text x="185.3" y="196.4">Document Number</text>
<text x="269.3" y="196.4">Rev</text>
<text x="174.4" y="198.1">A</text>
<text x="272.2" y="199.3">1.6</text>
<text x="173.8" y="205">Date:</text>
<text x="185.1" y="205">Wednesday, January 09, 2019</text>
<text x="231.7" y="205">Sheet</text>
<text x="246.1" y="205">6</text>
<text x="254.8" y="205">of</text>
<text x="263.5" y="205">6</text>
</g>
<g font-size="2.6" fill="#000080">
<text x="63.7" y="22.9">RP1</text>
<text x="168" y="19.7">J4</text>
<text x="234.6" y="19.7">J5</text>
<text x="57.9" y="25.8">8P4R-47K</text>
<text x="43.5" y="34.2">C28</text>
<text x="43.5" y="40">10u</text>
<text x="75.3" y="42.9">R28</text>
<text x="75.3" y="45.8">47K</text>
<text x="84" y="42.9">R29</text>
<text x="84" y="45.8">47K</text>
<text x="23.2" y="56.5">CON4</text>
<text x="156.4" y="57.4">HEADER9X2/2.54mm_M(NC)</text>
<text x="223" y="63.2">HEADER11X2/2.54mm_M(NC)</text>
<text x="234.6" y="69">J6</text>
<text x="92.7" y="74.7">R30</text>
<text x="104.3" y="74.7">33</text>
<text x="112.9" y="80.5">C29</text>
<text x="112.9" y="86.3">10p</text>
<text x="225.9" y="89.2">HEADER3X2/2.54mm_M(NC)</text>
<text x="8.7" y="95">B8502A-13SB-HPA (T-Flash Card)</text>
<text x="234.6" y="95">J7</text>
<text x="86.6" y="106.6">CON5</text>
<text x="225.9" y="118.2">HEADER4X2/2.54mm_M(NC)</text>
<text x="234.6" y="124">J9</text>
<text x="66.6" y="132.7">HEADER5X2/2.54mm_M(NC)</text>
<text x="84" y="141.4">J8</text>
<text x="225.9" y="147.1">HEADER4X2/2.54mm_M(NC)</text>
<text x="70.1" y="190.6">HEADER13X2/2.54mm_M(NC)</text>
</g>
<g font-size="2.6" fill="#f00">
<text x="148.3" y="25.5">P1</text>
<text x="148.3" y="28.4">P3</text>
<text x="188.8" y="25.5">P2</text>
<text x="188.8" y="28.4">P4</text>
<text x="214.9" y="28.4">P86</text>
<text x="214.9" y="25.5">P88</text>
<text x="255.4" y="28.4">P85</text>
<text x="255.4" y="25.5">P87</text>
<text x="148.3" y="31.3">P5</text>
<text x="148.3" y="34.2">P7</text>
<text x="188.8" y="31.3">P6</text>
<text x="188.8" y="34.2">P8</text>
<text x="214.9" y="34.2">P82</text>
<text x="214.9" y="31.3">P84</text>
<text x="255.4" y="34.2">P81</text>
<text x="255.4" y="31.3">P83</text>
<text x="148.3" y="37.1">P9</text>
<text x="148.3" y="40">P11</text>
<text x="188.8" y="37.1">P10</text>
<text x="188.8" y="40">P12</text>
<text x="214.9" y="40">P78</text>
<text x="214.9" y="37.1">P80</text>
<text x="255.4" y="40">P77</text>
<text x="255.4" y="37.1">P79</text>
<text x="148.3" y="42.9">P13</text>
<text x="148.3" y="45.8">P15</text>
<text x="188.8" y="42.9">P14</text>
<text x="188.8" y="45.8">P16</text>
<text x="214.9" y="45.8">P74</text>
<text x="214.9" y="42.9">P76</text>
<text x="255.4" y="45.8">P73</text>
<text x="255.4" y="42.9">P75</text>
<text x="148.3" y="48.7">P17</text>
<text x="188.8" y="48.7">P18</text>
<text x="214.9" y="51.6">P70</text>
<text x="214.9" y="48.7">P72</text>
<text x="255.4" y="51.6">P69</text>
<text x="255.4" y="48.7">P71</text>
<text x="214.9" y="54.5">P68</text>
<text x="255.4" y="54.5">P67</text>
<text x="84.6" y="63.2">PC6</text>
<text x="84.6" y="68.9">PC0</text>
<text x="84.6" y="66.1">PC7</text>
<text x="113.5" y="74.7">PC1</text>
<text x="217.8" y="77.6">P64</text>
<text x="217.8" y="74.7">P66</text>
<text x="255.4" y="77.6">P63</text>
<text x="255.4" y="74.7">P65</text>
<text x="84.6" y="80.5">PC4</text>
<text x="84.6" y="83.4">PC5</text>
<text x="217.8" y="80.5">P62</text>
<text x="255.4" y="80.5">P61</text>
<text x="84.6" y="86.3">PC2</text>
<text x="217.8" y="100.8">P60</text>
<text x="255.4" y="100.8">P59</text>
<text x="217.8" y="106.6">P56</text>
<text x="217.8" y="103.7">P58</text>
<text x="255.4" y="106.6">P55</text>
<text x="255.4" y="103.7">P57</text>
<text x="104.8" y="112.4">33VCC</text>
<text x="217.8" y="109.5">P54</text>
<text x="255.4" y="109.5">P53</text>
<text x="104.8" y="118.2">ICE-CK</text>
<text x="104.8" y="115.3">ICE-DA</text>
<text x="52.7" y="124">PB1</text>
<text x="52.7" y="121.1">PB0</text>
<text x="65.5" y="124">RXD0</text>
<text x="65.5" y="121.1">TXD0</text>
<text x="104.8" y="121.1">RST</text>
<text x="217.8" y="129.8">P52</text>
<text x="255.4" y="129.8">P51</text>
<text x="32.7" y="135.3">P[87:1]</text>
<text x="217.8" y="135.6">P48</text>
<text x="217.8" y="132.7">P50</text>
<text x="255.4" y="135.6">P47</text>
<text x="255.4" y="132.7">P49</text>
<text x="32.7" y="143.9">PB[1:0]</text>
<text x="35.3" y="138.5">P88</text>
<text x="217.8" y="138.5">P46</text>
<text x="255.4" y="138.5">P45</text>
<text x="32.7" y="149.7">PC[2:0]</text>
<text x="64.3" y="147.1">P19</text>
<text x="104.8" y="147.1">P20</text>
<text x="32.7" y="152.6">PC[7:4]</text>
<text x="64.3" y="150">P21</text>
<text x="64.3" y="152.9">P23</text>
<text x="64.3" y="155.8">P25</text>
<text x="104.8" y="150">P22</text>
<text x="104.8" y="152.9">P24</text>
<text x="104.8" y="155.8">P26</text>
<text x="32.4" y="158.7">ICE-DA</text>
<text x="32.4" y="161.6">ICE-CK</text>
<text x="64.3" y="158.7">P27</text>
<text x="64.3" y="161.6">P29</text>
<text x="104.8" y="158.7">P28</text>
<text x="104.8" y="161.6">P30</text>
<text x="32.4" y="164.5">RST</text>
<text x="64.3" y="164.5">P31</text>
<text x="64.3" y="167.4">P33</text>
<text x="104.8" y="164.5">P32</text>
<text x="104.8" y="167.4">P34</text>
<text x="35.3" y="173.2">DVDD33</text>
<text x="35.3" y="170.3">33VCC</text>
<text x="64.3" y="170.3">P35</text>
<text x="64.3" y="173.2">P37</text>
<text x="104.8" y="170.3">P36</text>
<text x="104.8" y="173.2">P38</text>
<text x="35.3" y="176.1">VSS</text>
<text x="64.3" y="176.1">P39</text>
<text x="64.3" y="179">P41</text>
<text x="104.8" y="176.1">P40</text>
<text x="104.8" y="179">P42</text>
<text x="64.3" y="181.9">P43</text>
<text x="104.8" y="181.9">P44</text>
</g>
<g font-size="2.6" fill="#004080">
<text x="35.3" y="64.9">DAT2</text>
<text x="24.6" y="70.7">GND</text>
<text x="35.3" y="67.8">DAT3</text>
<text x="36" y="70.7">CMD</text>
<text x="24.6" y="76.5">GND</text>
<text x="24.6" y="73.6">GND</text>
<text x="36.4" y="73.6">VDD</text>
<text x="36.9" y="76.5">CLK</text>
<text x="24.6" y="79.4">GND</text>
<text x="35.3" y="82.3">DAT0</text>
<text x="36.7" y="79.4">VSS</text>
<text x="35.3" y="85.2">DAT1</text>
<text x="38.2" y="88.1">CD</text>
</g>
<text font-size="2.5" x="173.8" y="196.3">Size</text>
<g font-size="2.1">
<text x="30.4" y="2.2">5</text>
<text x="85.4" y="2.2">4</text>
<text x="140.4" y="2.2">3</text>
<text x="195.5" y="2.2">2</text>
<text x="250.5" y="2.2">1</text>
<text x=".8" y="30.1">D</text>
<text x="278.7" y="30.1">D</text>
<text x=".8" y="80.8">C</text>
<text x="278.7" y="80.8">C</text>
<text x=".8" y="131.4">B</text>
<text x="278.7" y="131.4">B</text>
<text x=".8" y="182.1">A</text>
<text x="278.7" y="182.1">A</text>
<text x="30.4" y="207.8">5</text>
<text x="85.4" y="207.8">4</text>
<text x="140.4" y="207.8">3</text>
<text x="195.5" y="207.8">2</text>
<text x="250.5" y="207.8">1</text>
</g>
</svg>
